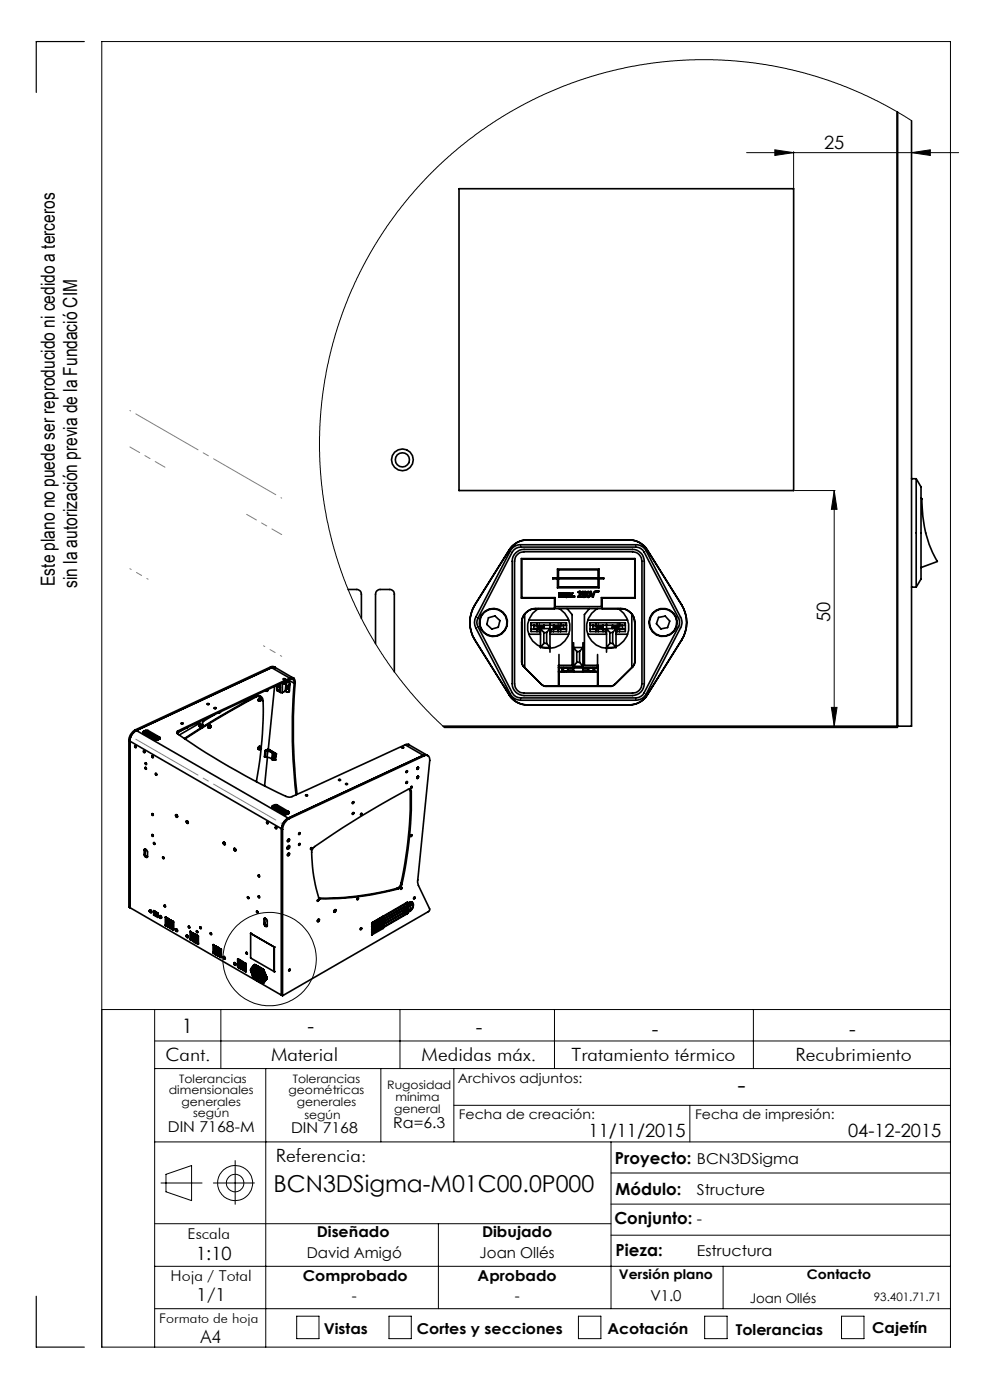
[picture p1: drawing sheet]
<svg xmlns="http://www.w3.org/2000/svg" width="210mm" height="297mm" viewBox="0 0 210 297" stroke-linecap="round" stroke-linejoin="round" font-family="sans-serif">
<g fill="none" stroke="#000" stroke-width=".21">
<path d="M158.4 32.4h44.9M164.4 31.8l3.9 .6-3.9 .6zM168.3 32.2v7.7M193.4 25.6l-3-1.9-4.3-2.3-6.4-2.9-6.8-2.4-6-1.5-7.3-1.3-4.7-.5-3.7-.1-8 .2-7.3 .9-7.3 1.5-7.2 2.3-7.2 3-6.8 3.6-6.2 4.1-6.3 5.1-5.6 5.6-4.8 5.7-4.4 6.4-3.2 5.6-3 6.4-1.5 3.9-1.3 4.1-2 8.1-.9 6.6-.4 6.9v4.3l.3 4.5 1.1 7.9 1.6 7 2.5 7.4 2.8 6.4 3.7 6.7 4.1 5.9 3.1 4 2.4 2.7 4.9 4.8M193.4 32.4l3.9-.6v1.2zM168.6 104.1h8.5M177 104.1v50M177 104.1l.6 4h-1.2zM176.4 150.1h1.2l-.6 4zM21.6 214.2h180M32.8 214.2v71.6M46.8 214.2v12.5"/>
<path d="M84.8 214.2v12.5M117.6 214.2v12.5M159.8 214.2v12.5M32.8 220.8h168.8M32.8 226.7h168.8M56.4 226.7v59.1M80.8 226.7v15.5M96.3 226.7v15.5M96.3 234.5h105.3M146.3 234.5v7.7M32.8 259.6h96.8M32.8 242.2h168.8"/>
<path d="M34.1 251h8.8M35.2 249.1l5.4-1.8v7.4l-5.4-1.9zM45.3 251h8.7M49.9 246.2v9.3M93 259.6v18M129.6 242.2v35.4M129.6 255.4h72M129.6 248.8h72M32.8 277.6h168.8M32.8 268.6h168.8M62.9 279.2h4.8v4.8h-4.8zM82.5 279.2h4.7v4.8h-4.7z"/>
<path d="M122.7 279.2h4.8v4.8h-4.8zM129.6 262h72M149.5 279.2h4.7v4.8h-4.7zM153.4 268.6v9M178.5 279.2h4.8v4.8h-4.8zM21.6 285.8h180v-277h-180v277"/>
<circle cx="57.2" cy="203.5" r="9.9"/>
<circle cx="49.9" cy="251" r="3.7"/>
<circle cx="49.9" cy="251" r="1.86"/>
</g>
<path d="M17.9 8.8h-10.2v10.8M7.7 275v10.8h10.2" fill="none" stroke="#000" stroke-width=".25"/>
<path d="M27.6 87.1l32.2 18.6M27.6 156.1l32.2 18.6" fill="none" stroke="#808080" stroke-width=".21" stroke-dasharray="15.2 1.3 1.3 1.3" stroke-dashoffset="-1.4"/>
<path d="M27.6 120.6l3.8 2.3M55.9 137l3.9 2.2" fill="none" stroke="#808080" stroke-width=".21" stroke-dasharray="15.2 1.3 1.3 1.3" stroke-dashoffset="14.9"/>
<path d="M27.6 94.8l7.4 4.3M52.3 109.1l7.5 4.3" fill="none" stroke="#808080" stroke-width=".21" stroke-dasharray="15.2 1.3 1.3 1.3" stroke-dashoffset="12.8"/>
<g fill="#000">
<path d="M164.4 31.8l3.9 .6-3.9 .6zM193.4 32.4l3.9-.6v1.2z"/>
<path d="M177 104.1l.6 4h-1.2zM176.4 150.1h1.2l-.6 4z"/>
</g>
<g fill="none" stroke="#000" stroke-width=".35">
<path d="M190.4 23.7v130.6h-96.1M193.4 25.6v128.5h-99.4M97.4 40h70.9v64.1h-70.9zM108.7 115.8l1.5-.9 1.6-.4h21.7a4.5 4.5 0 0 1 3.8 2.2l7.3 11.6a7 7 0 0 1 0 7.4l-7.3 11.7a4.5 4.5 0 0 1-3.8 2.1h-21.7a4.5 4.5 0 0 1-3.8-2.1l-7.3-11.7a7 7 0 0 1 0-7.4l7.3-11.6zM108.9 116.1l1.2-.5h24.8a2.45 2.45 0 0 1 2.2 1.3l7.3 14a2.23 2.23 0 0 1 0 2.3l-7.3 14a2.45 2.45 0 0 1-2.2 1.4h-24.4a2.45 2.45 0 0 1-2.3-1.4l-7.3-14a2.47 2.47 0 0 1 0-2.3l7.3-14zM109 116.7l.4-.4 1.1-.2h24.4a2 2 0 0 1 1.7 1l7.3 14a2.09 2.09 0 0 1 0 1.9l-7.3 14a1.95 1.95 0 0 1-1.7 1.1h-24.4a1.95 1.95 0 0 1-1.8-1.1l-7.3-14a1.83 1.83 0 0 1 0-1.9zM109.4 117.3a2.32 2.32 0 0 1 1.8-.7h23a2.53 2.53 0 0 1 2.5 2.5v26a2.53 2.53 0 0 1-2.5 2.5h-23a2.53 2.53 0 0 1-2.5-2.5v-26a2.32 2.32 0 0 1 .7-1.8zM109.7 117.6l.7-.4 .8-.2h23a2.05 2.05 0 0 1 2 2.1v26a1.99 1.99 0 0 1-2 1.9h-23a1.99 1.99 0 0 1-2.1-1.9v-26l.2-.8zM110.7 118.6h24v8.2h-7.1v1.9h-9.8v-1.9h-7.1zM193.4 101.6h.9M194.3 101.6v23M194.3 101.6a4.1 4.1 0 0 1 1.1 3.5v17.7l-1.1 1.8"/>
<path d="M195.4 105.7l.2 .1M195.5 105.9v-.1a26 26 0 0 0 3.3 13.3M198.8 119.1l-3.4 1.3M73.8 125.1h1.9a.96 .96 0 0 1 1 .9v5.2M79.7 136.6v-10.6a.96 .96 0 0 1 .9-.9h2.1a.96 .96 0 0 1 .9 .9v16.5M103.6 131.1l1.4-.4 1 1-.3 1.4-1.4 .4-1-1zM111.3 130.2v11.4M112.1 131.5h8.5M112.1 134.5h2.6M112.6 132.6v-.5h7.6v.5M112.6 133.5v.5h2.1M112.6 133.5h2.1"/>
<path d="M112.6 132.6h7.6M112.6 132.6v.9M113.9 132.1v.5M113.9 133.5v.5M114.3 129.1a4.5 4.5 0 0 0-2.4 4.2 4.5 4.5 0 0 0 2.8 3.9M114.3 133l-1.1-.4v.9l1.1-.4M114.3 133.1h1.1M114.3 133v.1M114.3 133h1.1M114.4 133.5v.5M114.7 133.3l.7 .9M114.7 133.3v4.1"/>
<path d="M114.7 133.3h2l-.7 .9M115.4 136.5h.6M115.4 136.5l-.7 .9M115.4 134.2h.6M115.4 134.2v2.3M115.4 132.6v.7M116 136.5l.7 .9h-2M116 134.2v2.3M116.7 132.4v6M116.7 133.5h3.5M116.7 134.5h3.9M116.9 133.5v.5"/>
<path d="M117.4 132.6v1.4M117.4 133.1h1.2M117.4 133h1.2M117.5 133.5h.1M117.5 132.6v.9M117.6 129.1v-2.2h-7v-8.4h24.1v8.4h-7v2.2M118.3 120.7h8.8v1.9h1v.2h-1v1.9h-8.8v-1.9h-1v-.2h1zM118.4 133.5v.5M118.5 120.9h8.4v1.7h-8.4zM118.5 122.8h8.4v1.7h-8.4zM118.6 129.1a4.5 4.5 0 0 1 2 5.7 4.5 4.5 0 0 1-5.5 2.6M118.6 133v.1"/>
<path d="M118.6 138.8v6.8M118.6 133l1-.4v.9l-1-.4M118.7 125.9l-.1-.1v.9h.1v-.7l.2-.1 .2 .1v.7h.1v-.7M118.9 132.1v.5M118.9 133.5v.5M119 125.8l.2 .1M119 125.8l-.3 .1M119.5 125.9l-.3 .1M119.5 125.9l.1 .1v.7h.1v-.6M119.5 125.8h.2M119.5 125.8l-.3 .1M119.7 125.8v.3"/>
<path d="M119.9 126.4l.3 .3M119.9 126h.1M119.9 125.8v.2M120.1 126.1l-.2 .3M120.1 126.3l.3-.1v.3h-.3zM120.2 133.5v.5h-3.5M120.2 132.6v.9M120.2 125.8h-.3M120.2 125.8h.3M120.3 129.1l1.1 1.3v10.7h-2.9v4.5M120.3 126.7h-.1M120.4 125.9v.2"/>
<path d="M120.4 125.9l-.4 .1M120.4 126.6l-.1 .1M120.4 126.1h-.3M120.4 126.1h.1M120.5 125.8l.1 .3M120.6 126.1v.6l-.2-.1M120.7 125.8h.2l.2 .3 .4-.3-.3 .4 .3 .5h-.2l-.2-.3-.2 .3h-.2l.3-.4zM121.7 126.5h.2v.2h-.2zM121.7 136.3v6.1M122.3 138.2l-.6-.8h1.9l-.7 .8M122.3 138.2v2.3M122.3 138.2h.6"/>
<path d="M122.7 125.7a.39 .39 0 0 1 .6-.1 .39 .39 0 0 1-.2 .7l-.3 .2h.6v.2h-.8l.3-.5M122.7 125.7h.1M122.7 125.7l.3-.1 .2 .2M122.9 138.2v2.3M123.2 125.8l-.3 .4M123.5 126.5h.1M123.5 126.5v.1l.4 .1M123.6 136.3v6.1M124 126.1h-.4v-.6h.6v.1h-.4v.3l.4 .1-.1 .6M124 126.1v.4h-.5M124 126.1h.1M124.1 126.6l-.2 .1"/>
<path d="M124.4 126.1a.41 .41 0 0 1 .1-.5 .41 .41 0 0 1 .6 0l.1 .5M124.4 126.1l.1 .4 .3 .2M124.6 125.7l.1-.1a.28 .28 0 0 1 .3 .1 .28 .28 0 0 1 0 .4v.4h-.3zM124.7 131.5h8.4M124.7 134.5h4M125 129.1l-1 1.3v10.7h2.9v4.5M125.2 126.1l-.1 .5-.3 .1M125.2 126.1l-.1 .4-.3 .2M125.2 132.6v-.5h7.4v.5M125.2 133.5v.5h3.5M125.2 133.5h3.5M125.2 132.6h7.4"/>
<path d="M125.2 132.6v.9M125.2 125.5h.2l.3 1 .4-1h.1l-.4 1.2h-.1zM126.4 132.1v.5M126.4 133.5v.5M126.7 125.6h.1M126.8 129.1a4.5 4.5 0 0 0-2 5.7 4.5 4.5 0 0 0 5.4 2.6M126.8 133v.1M126.8 138.8v6.8M126.8 133l-1-.4v.9l1-.4M126.8 133.1h1.1M126.8 133h1.1M126.9 133.5v.5"/>
<path d="M127 125.4h-.3a.2 .2 0 0 0-.2 0 .2 .2 0 0 0-.1 .2h.3M127 125.4l-.2 .2M127.8 133.5h.1M127.8 132.6v.9M127.9 132.6v1.4M128.4 133.5v.5M128.7 132.4v6M129.4 136.5l-.7 .9h2M129.4 136.5h.6M129.4 134.2h.6M129.4 134.2v2.3M129.9 132.6v.7"/>
<path d="M129.9 133.1h1.2M129.9 133h1.2M130 136.5l.7 .9M130 134.2v2.3M130.7 133.3h-2l.7 .9M130.7 133.5h1.9M130.7 134.5h2.4M130.7 133.3l-.7 .9M130.7 133.3v4.1M130.9 133.5v.5M131.1 129.1a4.5 4.5 0 0 1 2.3 4.2 4.5 4.5 0 0 1-2.7 3.9M131.1 133l.9-.4v.9l-.9-.4"/>
<path d="M131.1 133v.1M131.4 132.1v.5M131.4 133.5v.5M132.6 133.5v.5h-1.9M132.6 132.6v.9M134 130.2v11.4M139.7 131l1.4-.3 1 1.1-.5 1.3-1.4 .3-1-1.1zM193.4 124.6h.9M27.3 157.1l.3 .1M27.3 157.1v35.3l.3 .1M27.6 157.2v35.3M27.6 157.2l32.1 18.6"/>
<path d="M28.7 154.8a2.7 2.7 0 0 0-1.4 2.3M28.7 154.8l.2 .2M28.9 155a2.57 2.57 0 0 0-1.3 2.2M28.9 155l32.2 18.6M30.3 155.3l.1 .3M30.4 155.5l2.4 1.4M30.4 155.5v.1M30.4 155.6l2.4 1.3M30.5 159.3l.2 .3zM30.6 155.4v-.3l.7-.2 2.5 1.4-.1 .3M30.6 155.1l-.3 .2 .1 .2M30.6 155.4l2.3 1.3"/>
<path d="M30.6 155.4l-.2 .1M31 155.2v.1M31 155.3l1.6 .9 .1-.1M31 155.3h.1M31 155.1l.2 .1M31 155.1v.1M31 155.1l.1 .2M31.1 155.3h.1M31.2 155.3l1.5 .8M31.2 155.3h.1M31.2 155.2l1.5 .9M31.2 155.2v.1"/>
<path d="M32.7 156.1h.1M32.8 156.9h.7M32.8 156.3l.1-.1a.33 .33 0 0 1 .4 0 .33 .33 0 0 1 .2 .4h-.2a.31 .31 0 0 1-.4 0 .31 .31 0 0 1-.1-.3zM32.8 156.9h.1M32.8 156.5l.4-.2 .2 .3M32.9 156.7h.5M32.9 156.7l-.1 .2M33.4 156.7l.1 .2M33.5 156.9h.1M33.7 156.6l-.3 .1M33.7 156.6l.1 .1M33.8 156.3l.2 .2-.2 .2"/>
<path d="M33.8 156.7l-.3 .2M33.8 156.7v.1M33.8 156.8l-.3 .1M34 156.6l-.2 .2M37.7 155.3l-.2 .2M37.8 155a.35 .35 0 0 0-.3 .4 .35 .35 0 0 0 .2 .3 152.1 152.1 0 0 0 23.4 13.4l.7-.1 24.1-11M37.8 155l-.1 .3M38.4 153.4l.2-.1 .2 .2-.3 .1zM38.5 153.4l.3 .1-.2 .1zM39.1 154.6l-1.6 .9M39.7 154.4l-.3 .1M39.7 154.3v.1"/>
<path d="M39.8 154.3l-.1 .1M42.3 154l.4 .3M42.3 154l.3 .3M42.3 153.5v.5M42.3 153.5l.2 .1M42.3 153.5l-4.3 2.4M42.5 153.6v.7h.2M42.7 154.1v.2M42.8 154.4l-3.7 2.3M42.8 153.8h.1M42.8 153.8l-.3 .2 .2 .1M42.9 154.2h.1"/>
<path d="M42.9 153.8l-.2 .3M42.9 153.8l.2 .1M43 154.1l-.1 .1zM43 154h.1M43 154.1l-.1-.1v.2M43.1 153.9v.2M43.1 154.1l-.2 .3-.2-.1M43.9 149.3l.5 .1-.3 .1zM44 149.3l.3 .1h-.3zM44.2 154.1l.2 .1M44.2 154.1l.1 .3M44.4 154.2l-.1 .2"/>
<path d="M44.4 153.8l.2 .1M44.4 153.8l-.2 .3M44.4 153.8l.4 .2M44.5 153.8h-.2a.33 .33 0 0 0-.1 .6M44.5 153.8h.1M44.6 154.3h.1M44.6 154.1l-.1 .2zM44.6 153.9l-.2 .3M44.6 153.9l.2 .1M44.6 153.9v-.1a.33 .33 0 0 0-.4 .2 .33 .33 0 0 0 .1 .4M44.6 154.2h.1M44.8 154l-.1 .3-.4 .1"/>
<path d="M45.4 150.2h.4a.22 .22 0 0 1-.2 .2 .22 .22 0 0 1-.2-.2zM45.6 151.5l-2.4 1.5-.2 .3v.5M46.2 151.3h.2M46.2 151.3h.1M46.4 151.2v.1M46.7 151.1l-.3 .2M46.7 151v.1zM53.9 147.7h.1M53.9 147.6l.1 .1M53.9 147.6l.2 .2M54.1 147.6v.2M54.2 147.8l-11.1 6.3"/>
<path d="M54.2 147.7h.1M54.2 147.8h.1M54.3 147.5l-.1 .1h.2M54.3 147.8a191.8 191.8 0 0 0-15.1 9M54.3 147.8a.93 .93 0 0 1 1.1 0 .93 .93 0 0 1 .4 .9 84.7 84.7 0 0 1-1.4 17.1M54.4 147.4v.1M54.4 147.7l.6-.1 .4 .2M54.5 147.4l-.2 .4h-.2M54.8 159h.1M54.8 158.6l.2 .1M54.8 158.9l.2 .1M54.8 158.6v.3"/>
<path d="M54.8 148.7h.1M54.9 148.4v.3h.1M54.9 148.4l.1 .1M55 158.7v.3M55 158.4l.1 .1M55 158.4l-.2 .2M55 158.4l.4 .1M55 148.5v.2M55 148.1l.2 .1M55 148.1l-.1 .3M55 148.1l.4 .2M55.1 158.4l-.3 .2v.4"/>
<path d="M55.1 158.9h.1M55.1 158.5l-.1 .2M55.1 158.5h.3M55.2 148.6h.1M55.2 148.4l-.1 .2zM55.2 158.5v-.1a.33 .33 0 0 0-.4 .2 .33 .33 0 0 0 .1 .4M55.2 148.1a.44 .44 0 0 0-.4 .6M55.2 148.2l-.2 .3M55.2 148.2l.2 .1M55.2 158.7h.1M55.3 148.4h.1M55.3 148.2l-.1-.1a.36 .36 0 0 0-.3 .2 .36 .36 0 0 0 .1 .4"/>
<path d="M55.4 158.5v.3l-.3 .2h-.1M55.4 148.3v.2l-.2 .3-.2-.1M56.2 159.2l-.1 1.3 .2 .1M56.3 146.5l.3 .1M56.4 159.3l-.2-.1 .7-.2 1.6 .9M56.4 159.3h.4M56.4 159.3l-.1 1.3M56.4 159.2h.1M56.4 159.2v.1M56.8 159.1h.1M56.8 159.3l.8 .2 .3 .2M56.8 159.3l1 .4"/>
<path d="M56.8 146.3l-.2 .4v-.3M56.8 159.1l-.4 .1M56.8 159.3l-.1 1.4M56.8 159.1v.2M56.9 159.1l.5 .2M56.9 159.1v.2M56.9 159l1.6 .8M57.4 141.5l.5-.1 .5 .2M57.4 159.3v.1M57.4 141.5l.2 .1M57.4 141.5l-28.7 13.3M57.4 159.4h.1"/>
<path d="M57.5 159.4v.1M57.5 159.5h.1M57.6 159.5h.1M57.6 141.6l-28.7 13.4M57.6 141.6l3.9 2.3M57.7 159.5v.1M57.7 159.6h.1M57.8 159.7l.1 .2M57.8 159.7l-.2 1.3M57.8 159.6l.1 .1M57.8 159.6v.1M57.9 159.7l.1 .2"/>
<path d="M57.9 159.9h.1M57.9 159.7l.5 .2M57.9 159.9l-.1 1.3M57.9 159.7h.1M58 159.9h.1M58 159.9l-.1 1.3M58.2 145.6l-1.3 13.4M58.4 141.6h-.8M58.4 141.6l3.8 2.3M58.4 159.9h.1M58.4 159.9l-.1 1.4M58.5 159.8v.1"/>
<path d="M58.5 159.9h.1M58.5 159.9l-.2 1.4M58.5 159.9l-.1 1.3M58.7 146.4l.1 .1M58.7 145.4v1M58.8 146.5l.7 .4M58.8 145.4v1.1M59 145.7l.3 .2M59.1 145.6h.1M59.1 145.6l-.1 .1M59.2 145.6v.1M59.2 145.7h.1"/>
<path d="M59.2 145.6l.1 .3M59.2 145.6l-.2 .1M59.2 145.6h.1M59.3 145.9h.1M59.5 146.9h.4M59.5 145v1.9M59.9 144.8l-.1 .1M59.9 144.8l.2 .2M59.9 144.8v2.1M59.9 144.8l.1 .2M60 144.9v.1M60 145h.4"/>
<path d="M60.1 144h.3l.1 .1-.3 .1zM60.1 145h.2M60.1 144.7v.3M60.2 144l.2 .1h-.2zM60.3 144.7v.3M60.4 144.9v.1M60.5 146.6l.1 .1M60.5 146.6l-.6 .3M60.5 144.8l-.1 .2M60.7 144.8l-.2 1.8M60.7 145.6l-.1 .2 .4 .3M60.7 145.6h.2"/>
<path d="M60.7 145.9l-.1 .8M60.7 145.8l.2-.1 .1 .2h-.2M60.8 145.7h.1M60.8 144.7l-.5 .3M60.9 144.4l-.1 .3M60.9 144.4l.1 .1M60.9 144.5h.1M60.9 144.5l.2 .2M60.9 144.5l-.2 1.1M60.9 146h.1M60.9 145.6l.2 .2M61 144.5h-.1"/>
<path d="M61 144.5l.3 .1M61.1 145.8l-.1 .3M61.1 145.5l-.2 .1M61.1 145.5l.1 .3M61.1 145.5l-.4 .1M61.1 144.7l.3 .5M61.2 144.2l1.2 .8M61.2 146.6l-.1 .3-.5-.2M61.2 145.8h-.1M61.2 145.8l-.2 .3M61.3 144.6l.2 .5M61.3 144.6l-.2 .1"/>
<path d="M61.4 146.6l-.3 .3M61.4 145.2l-.2 1.4M61.4 146.6h-.2M61.5 143.9l-23.7 11.1M61.5 144.1l-23.8 11.2M61.5 143.9v.2M61.5 145.1l-.1 .1M61.5 145.1l-.1 1.5M62 144.1h-.5M62 144.1h.1M62 144.1l.3 .3 .1 .6M62.1 143.8l-.6 .1"/>
<path d="M62.1 143.8l.4 .4 .1 .6M62.1 143.8h.1M62.1 143.8l-.1 .3M62.4 145a118.3 118.3 0 0 0 .4 23.6M62.6 144.8a118.3 118.3 0 0 0 .4 23.7M62.6 144.8l-.2 .2M85.2 158.5l.5 .1-.3 .1zM85.3 158.5l.2 .1zM85.9 158l3.9 2.2M86.6 157.9l-.7 .1M86.6 157.9h.1M86.6 157.9l4 2.3"/>
<path d="M115.5 145.6h14.3M115.9 145.6h-.4l-.7-.4-3.8-3.9-.2-.4-.1-8.8a3 3 0 0 1 3-3h18a3 3 0 0 1 3 3l-.2 8.8-.3 .5-3.8 3.9-.5 .3h-.5M118.5 141.6h8.4M118.5 142.5h8.4M118.6 142.4h8.2M118.6 141.6h8.2M119.2 141.6v.8M120.5 141.8l-1-.2v.8l1-.2M120.5 141.8v.4M120.5 142.2h1.2M120.5 141.8h1.2M122.3 140.5l-.6 .9h1.9l-.7-.9"/>
<path d="M122.3 140.5h.6M123.6 142.2h1.2M123.6 141.8h1.2M124.8 141.8l1-.2v.8l-1-.2M124.8 141.8v.4M126.2 141.6v.8M30.8 162.8h.2v.4zM30.8 161.8h.1a.2 .2 0 0 1 .2 .2 .2 .2 0 0 1-.2 .2zM32.2 177l.3 .3a.19 .19 0 0 1-.2 .1 .19 .19 0 0 1-.1-.3zM32.2 160.3l.3 .4a.19 .19 0 0 1-.2 0 .19 .19 0 0 1-.1-.3zM32.3 172.6l.2 .4-.3-.2zM32.6 178.8l.2 .3z"/>
<path d="M32.6 178.7l.2 .1v.3h-.2zM37.2 172.9a.29 .29 0 0 1 .4 .1 .29 .29 0 0 1-.1 .4zM37.3 172.9l.3 .1v.3l-.3-.1zM39.5 174.2a.29 .29 0 0 1 .4 .1 .29 .29 0 0 1-.1 .4zM39.6 174.2h.1a.21 .21 0 0 1 .2 .2 .21 .21 0 0 1-.2 .2zM47.4 178.7a.28 .28 0 0 1 .4 .1 .28 .28 0 0 1-.2 .4l-.2-.2zM47.4 178.7h.1a.21 .21 0 0 1 .2 .2 .21 .21 0 0 1-.1 .2zM49.6 180a.28 .28 0 0 1 .4 .1 .28 .28 0 0 1-.2 .4l-.2-.3zM56.3 160.6l.4 .1M56.6 174.3l.2 .2v.3l-.2-.2zM56.7 160.7l.9 .3M56.7 160.7l-.6 6"/>
<path d="M57.6 161l.2 .2M57.7 171.1l.1 .2M57.8 161.2h.1M57.8 171.3l2.3 1.4M57.9 170.9l-.2 .2 .1 .2M57.9 171.2v-.3l.9-.2 2.4 1.5-.1 .2M57.9 161l.4 .3M57.9 171.2l2.4 1.3M57.9 171.2l-.1 .1M58.1 171l.2-.1a.37 .37 0 0 1 .4-.1 .37 .37 0 0 1 .2 .4l-.2 .1a.4 .4 0 0 1-.6-.3zM58.2 171.2l.3-.2 .3 .2M58.3 161.3h.1"/>
<path d="M58.4 161.2h.1M58.4 161.2l-.1 .1M58.9 171.3v.1M58.9 171.4l1.6 .9h.2M58.9 171.4h.1M58.9 171.3h.1M59 171.3h.1M59 171.3v.1M59 171.4h.1M59 171.4h-.1M59.1 171.4l1.5 .9M59.1 171.4v.1"/>
<path d="M59.1 171.3l1.6 .9M59.1 171.3v.1M59.7 175.8l.2 .2M59.7 175.8v35.3M59.9 176v35.2M60.1 172.7h.8M60.1 172.7l.8 .1M60.1 172.7h.1M60.3 172.5h.4M60.3 172.5l-.2 .2M60.6 172.3h.1M60.7 172.2v.1"/>
<path d="M60.7 172.2l-.1 .1M60.7 172.5l.2 .2M60.9 172.7v.1M61 179.6l.2-.2a.37 .37 0 0 1 .3 .4 .37 .37 0 0 1-.4 .4l-.2-.1zM61.1 178.1l.1-.1a.22 .22 0 0 1 .1 .4 .22 .22 0 0 1-.3 0zM61.1 178.1l.1-.1a.28 .28 0 0 1 .2 .4 .28 .28 0 0 1-.4 .1zM61.1 172.4l-.4 .1M61.1 172.4l.1 .1M61.1 172.1l.2 .2-.1 .2M61.1 173.6a2.69 2.69 0 0 0-1.4 2.2M61.1 173.6l.2 .1M61.2 172.5l-.3 .2"/>
<path d="M61.2 172.5v.1M61.2 172.6l-.3 .2M61.3 179.4l-.1 .4-.3 .2M61.3 172.4l-.1 .2M61.3 173.7a2.83 2.83 0 0 0-1.4 2.3M63.4 176.8l.2-.1-.1 .3zM63.4 176.7h.3a.21 .21 0 0 1-.1 .3 .21 .21 0 0 1-.3-.1zM63.4 179h.2a.21 .21 0 0 1 0 .2 .21 .21 0 0 1-.3 0zM63.5 179l.1 .1-.2 .2zM64.8 168.7h.5l-.4 .1zM71.8 165.4l.2-.1 .2 .2zM73.3 166.2l.4 .2h-.3z"/>
<path d="M73.4 166.3l.3 .1zM74.8 172.5h.2l-.1 .2zM74.9 170.2l.1 .1-.2 .1zM86.3 163.5l.1 .2-.3 .2zM86.9 167.4l.1 .3M87 167.7a85.7 85.7 0 0 1-1.9 19.7M87 167.7l.2 .2M87.2 167.9a85.7 85.7 0 0 1-1.9 19.6M87.2 167.9a.42 .42 0 0 0-.1-.5 .42 .42 0 0 0-.5 .1 180.2 180.2 0 0 0-20.1 12.3l-.3 .5a27.3 27.3 0 0 0 1.6 10.3l.1 .1M87.2 166.9h.2l-.1 .2zM88.5 162.8l.2-.1 .1 .2-.3 .3zM88.5 164.8l.2-.2 .1 .2-.3 .4z"/>
<path d="M88.5 164.8h.3l-.3 .3zM89.8 160.2l.2 .1M89.8 160.2l-28.7 13.4M90 160.3a.81 .81 0 0 1 .9 .1 .81 .81 0 0 1 .3 .9l-2.6 25.6 .2 1 2.4 5-.2 .4-31.1 17.9M90 160.3l-28.7 13.4M90.6 160.2h-.8M90.6 160.2l.2 .1M27.6 192.5l32.1 18.6M30.6 181.3l.3 .5M30.6 180.3a.39 .39 0 0 1 .5-.1 .39 .39 0 0 1 .2 .5v1.1l-.3 .1M30.6 180.3v1M30.8 180.4h.1"/>
<path d="M30.8 181.2l.3 .5M30.8 180.1v1.1M30.8 180.2l-.2 .1M30.8 181.2l-.2 .1M30.9 181.8l.1 .1M31.1 181.7l-.2 .1M31.1 181.7h.1M31.2 181.7l.1 .1M31.2 181.7l-.2 .2M31.7 193.5h.1M31.7 193.5v-.2a.23 .23 0 0 1 .3-.2 .23 .23 0 0 1 .1 .3 .23 .23 0 0 1-.2 .2l-.1-.1M31.7 193.1a.32 .32 0 0 1 .4 .1 .32 .32 0 0 1 0 .4"/>
<path d="M31.8 193.4l-.1 .1M31.8 193.4l-.1-.2 .1 .2M31.8 193.4v.1M31.8 193.4l.1 .1zM31.8 193.3l.1 .1M31.8 193.4h.1M31.9 193.3h.1M31.9 193.4l-.2 .1M31.9 193.3l-.1 .1M31.9 193.4h-.1M32.6 193.2l.9 .5v.9l-.9-.5zM32.8 194l.7 .4"/>
<path d="M32.8 193.3v.7M32.8 194l-.2 .1M32.8 194l.7 .3M32.9 193.4l-.1 .6M32.9 193.5v.3l.5 .3M32.9 193.5l.5 .3M33 193.8l-.2 .2M33.1 193.5h-.2M33.4 193.8h.1M33.4 194.1h.1M33.8 194.4l.1 .2M33.8 194.4v.1"/>
<path d="M33.8 194.5l.1 .1M33.8 194.5h.1M33.9 194.7h.1M33.9 194.7a.22 .22 0 0 1 0-.4 .22 .22 0 0 1 .3 .3l-.1 .2M33.9 194.6v.1M33.9 194.3l.1-.1a.33 .33 0 0 1 .2 .6M33.9 194.7l.2 .1M33.9 194.6h.1M34 194.5h.1M34 194.5l-.1 .1M34 194.6l-.1 .1M34 194.5l.1 .2h-.2"/>
<path d="M34.2 194.8h.1M34.6 181.7l.2 .4a.2 .2 0 0 1-.3-.1 .2 .2 0 0 1 .1-.3zM34.9 192l.2 .3a.2 .2 0 0 1-.3 0 .2 .2 0 0 1 .1-.3zM35.1 196.2v.2M35.1 194.6v1.6M35.1 194.6h.1M35.1 194.6h.2M35.1 196.4h.2M35.3 194.6v1.8M35.3 196.1v.1l-.2 .2M35.3 196.1l-.2 .1M35.3 194.6v1.5"/>
<path d="M35.3 196.4h.1M35.6 196.5v.1M35.6 194.9v1.6M35.6 194.8v.1M35.6 196.6l.2 .1M35.6 194.8l.2 .1M35.8 194.9v1.8M35.8 196.4v.1l-.2 .1M35.8 196.4l-.2 .1M35.8 194.9v1.5M35.8 196.7h.1M36.1 196.8v.1"/>
<path d="M36.1 195.2v1.6M36.1 195.1v.1M36.1 196.9l.2 .1M36.1 195.1l.2 .1M36.3 195.2v1.8M36.3 196.7v.1l-.2 .1M36.3 196.7l-.2 .1M36.3 195.2v1.5M36.3 197h.1M36.5 197.1l.1 .1M36.5 195.5v1.6M36.6 195.4l-.1 .1"/>
<path d="M36.6 197.2l.2 .1M36.6 195.4l.2 .1M36.8 195.5v1.7M36.8 197v.1l-.2 .1M36.8 197l-.3 .1M36.8 195.5v1.5M36.8 197.2v.1M37.3 197.1a.29 .29 0 0 1 .3 .1 .29 .29 0 0 1-.1 .4l-.2-.2zM37.3 197.2l.3 .1v.2a.25 .25 0 0 1-.3 0 .25 .25 0 0 1 0-.3zM39.5 198.4a.29 .29 0 0 1 .4 .1 .29 .29 0 0 1-.1 .4l-.3-.1zM40 196.6l.2 .2zM40.3 199.2l.1 .2"/>
<path d="M40.3 197.6v1.6M40.4 197.6h-.1M40.4 199.4l.1 .1M40.4 197.6l.1 .1M40.5 197.7l.1 1.7M40.5 199.1l.1 .1-.2 .2M40.6 198h.1M40.5 199.1l-.2 .1M40.5 197.7v1.4M40.6 199.4l-.1 .1M40.6 198.4l-.1 .1M40.8 199.5l.1 .2"/>
<path d="M40.8 197.9v1.6M40.9 197.9h-.1M40.9 197.9h.1M40.9 199.7h.1M41 197.9l.1 1.8M41 199.4l.1 .1-.2 .2M41 199.4l-.2 .1M41 197.9v1.5M41.1 199.7h-.1M41.3 199.8l.1 .2M41.3 198.2v1.6M41.4 198.2h-.1"/>
<path d="M41.4 200h.1M41.4 198.2h.1M41.5 198.2l.1 1.8M41.5 199.7l.1 .1-.2 .2M41.5 199.7l-.2 .1M41.5 198.2v1.5M41.6 200h-.1M41.7 197.5h.2v.3a.22 .22 0 0 1-.2 0 .22 .22 0 0 1 0-.3zM41.7 197.6h.1l.1 .2zM41.8 198.5v1.6M41.9 198.4l-.1 .1M41.9 198.4l.1 .1"/>
<path d="M42 198.5l.1 1.8M42 200l.1 .1-.2 .1M42 200l-.2 .1M42 198.5v1.5M42.4 196.7h.2l.1 .3zM44.6 198l.2 .1v.1zM44.6 197.9l.3 .3a.21 .21 0 0 1-.3 0 .21 .21 0 0 1 0-.3zM49.7 180.1v-.1a.21 .21 0 0 1 .3 .2 .21 .21 0 0 1-.2 .2zM52.5 190.3l.2 .3zM52.5 190.2l.2 .1v.3h-.1zM53.2 198h.1M53.2 198l5 2.9"/>
<path d="M53.2 198v5.2l5 2.9M54.8 190.1l.2 .3zM56 195a.42 .42 0 0 1 .5-.1 .42 .42 0 0 1 .2 .5v1.1h-.3M56 196l.3 .5M56 195v1M56.2 194.8v.1M56.2 195.9l.3 .5M56.2 194.9l-.2 .1M56.2 195.9l-.2 .1M56.2 194.9v1M56.3 196.5h.1M56.5 196.4l.2 .1"/>
<path d="M56.5 196.4l-.2 .1M56.6 196.4l-.2 .1M61.2 181a.2 .2 0 0 1 .1 .3 .2 .2 0 0 1-.3 .1zM61.2 181a.27 .27 0 0 1 .2 .4 .27 .27 0 0 1-.4 0zM67.4 190.9h.2a.2 .2 0 0 1-.1 .3 .2 .2 0 0 1-.2-.1zM67.5 195.1l.1-.1a.2 .2 0 0 1 .1 .3 .21 .21 0 0 1-.4 .1zM67.5 195h.1a.27 .27 0 0 1 .1 .4 .27 .27 0 0 1-.4 0zM67.7 190.5h.1M67.7 190.5l.2 .2M70.9 193.1l.2-.1a.27 .27 0 0 1 .1 .4 .27 .27 0 0 1-.4 0zM70.9 193.2l.2-.2 .1 .1-.2 .4-.1-.1zM75.9 190.5l.1 .2-.2 .1z"/>
<path d="M78.8 197.7l.1 .1M78.8 196l.1 .1M78.8 196.6h.1M78.8 198.3h.1M78.8 197.2h.1M78.8 197.8h.1M78.9 198.1l-.1 .2M78.9 195.8l-.1 .2M78.9 196.4l-.1 .2M81.1 195.1h.1M81.1 196.8h.1M81.1 194.5l.2 .2"/>
<path d="M81.1 194.5l-2.2 1.3M81.1 195.1l.2 .1M81.1 195.1l-2.2 1.3M81.1 195.7l.2 .1M81.1 195.7l-2.2 1.2M81.1 196.2l.2 .2M81.1 196.2l-2.2 1.3M81.1 196.8l.2 .2M81.1 196.8l-2.2 1.3M81.1 194.5h.1M81.1 195.6v.1M81.1 196.2h.1"/>
<path d="M81.1 194.5l.2 .1M81.1 195v.1M81.1 195.6h.1M81.1 195.6l.2 .2M81.1 196.8l.2 .1M81.2 194.4l.2 .1M81.2 195h.2M81.2 195.5l.2 .1M81.2 196.1l.2 .1M81.2 196.7l.2 .1M81.3 196.4h.1M81.3 196.4l-2.4 1.4"/>
<path d="M81.3 197l-2.4 1.3M81.3 194.7l-2.4 1.4M81.3 195.2l-2.4 1.4M81.3 195.8l-2.4 1.4M81.3 194.4h.1M81.3 194.9l.1 .1M81.3 195.5l.1 .1M81.3 196.1h.1M81.3 196.7h.1M81.3 196.9v.1M81.3 194.6v.1M81.3 195.2h.1"/>
<path d="M81.3 195.8h.1M81.4 196.2l-.1 .2M81.4 196.8l-.1 .1M81.4 194.5l-.1 .1M81.4 195l-.1 .2M81.4 195.6l-.1 .2M81.4 196.1v.1M81.4 196.7v.1M81.4 194.4v.1M81.4 195h.1M81.4 195.6h.1M84.2 188.5a58.8 58.8 0 0 1-16.5 2"/>
<path d="M84.2 188.5l.2 .1M84.4 188.6a62.5 62.5 0 0 1-16.5 2.1M85.1 187.4a1.28 1.28 0 0 1-.9 1.1M85.1 187.4l.2 .1M85.3 187.5a1.42 1.42 0 0 1-.9 1.1M85.6 193l.1 .1M85.7 193h.1M85.7 192.9l.1 .1M85.7 192.9l-6.7 3.9-.1 .4M85.7 193.1l-4.3 2.5M85.8 193l-.1 .1M85.8 193h.1"/>
<path d="M85.8 193.5l.1 .1M85.8 193.5h.1M85.8 193.5l-6.8 3.9-.2 .3M85.8 192.4l-4.4 2.6M85.9 193.5h.1M85.9 192.4h-.1M85.9 192.3h.1M85.9 192.3l-7 4.1M85.9 193.6l-4.5 2.5M85.9 192.4h-.2h.1M85.9 193.5v.1M85.9 192.3v.1"/>
<path d="M86.2 191.5l.1 .1M86.3 193.7l.1 .1M86.3 193.7h.1M86.3 193.7l-7.4 4.4M86.3 191.6h.1M86.3 191.6l-4.9 2.8M86.4 193.7v.1M86.4 191.4h.1M86.4 193.8l-5 2.9M86.5 191.4l-.2 .2M86.5 191.4l-7.6 4.4M86.5 193.1h.5"/>
<path d="M86.8 192l.3-.2a.68 .68 0 0 1 .4 .8 .68 .68 0 0 1-.7 .5l-.3-.5zM87 191.9l.1 .1-.1 .3-.1-.1zM87 192v.3zM87.1 192.6v.4M87.3 191.8l.1 .1M87.5 192.8a.8 .8 0 0 0-.3-1.4 1.45 1.45 0 0 0-.9 2h.5l.4-.3M87.5 191.4a1.32 1.32 0 0 0-1.5 1.6l.3 .4M87.5 192.6a.58 .58 0 0 0 .2-.6 .58 .58 0 0 0-.5-.4 1.21 1.21 0 0 0-.7 1.7l.2 .1 .4-.3M87.5 192.1a.45 .45 0 0 0-.5-.3 .45 .45 0 0 0-.4 .4 .51 .51 0 0 0-.2 .6 .51 .51 0 0 0 .5 .3M87.8 190.4h.3a.21 .21 0 0 1-.1 .2 .21 .21 0 0 1-.3 0zM87.8 190.4h.2l-.1 .2zM41.8 200.1l.1 .1"/>
<path d="M41.9 200.2l.1 .1M42.1 200.3h-.1M45.2 202.1l.1 .1M45.2 200.4v1.7M45.3 200.4h-.1M45.3 200.4l.1 .1M45.3 202.2l.1 .1M45.4 200.5l.1 1.7M45.4 201.9l.1 .2-.2 .1M45.4 201.9l-.2 .2M45.4 200.5v1.4M45.5 202.2l-.1 .1"/>
<path d="M45.7 202.3l.1 .2M45.7 200.7v1.6M45.8 200.7h-.1M45.8 200.7l.1 .1M45.8 202.5l.1 .1M45.9 200.8l.1 1.7M45.9 202.2l.1 .1-.2 .2M45.9 202.2l-.2 .1M45.9 200.8v1.4M46 202.5l-.1 .1M46.2 202.6v.2M46.2 201v1.6"/>
<path d="M46.2 201h.1M46.2 201h.2M46.2 202.8h.2M46.4 201l.1 1.8M46.4 202.5l.1 .1-.3 .2M46.4 202.5l-.2 .1M46.4 201v1.5M46.5 202.8h-.1M46.7 202.9v.2M46.7 201.3v1.6M46.7 201.3h.1M46.7 201.3h.2"/>
<path d="M46.7 203.1h.2M46.9 201.3l.1 1.8M46.9 202.8l.1 .1-.3 .2M46.9 202.8l-.2 .1M46.9 201.3v1.5M47 203.1h-.1M47.3 203a.28 .28 0 0 1 .4 .1 .28 .28 0 0 1-.1 .4zM47.4 203l.1-.1a.23 .23 0 0 1 .2 .2 .23 .23 0 0 1-.1 .3zM49.7 204.3a.23 .23 0 0 1 .3 .2 .23 .23 0 0 1-.2 .2zM49.7 204.2h.1a.29 .29 0 0 1 .3 .3 .29 .29 0 0 1-.3 .3l-.2-.3zM50.4 205.1l.1 .1M50.4 203.4v1.7"/>
<path d="M50.5 203.4h-.1M50.5 205.2l.1 .1M50.5 203.4l.1 .1M50.6 203.5l.1 1.7M50.6 205l.1 .1-.2 .1M50.6 203.8h.1M50.6 205l-.2 .1M50.6 203.5v1.5M50.7 203.8h.1M50.7 205.2l-.1 .1M50.7 204.3h-.1M50.9 205.4l.1 .1"/>
<path d="M50.9 203.7v1.7M51 203.7h-.1M51 205.5l.1 .1M51 203.7l.1 .1M51.1 203.8l.1 1.7M51.1 205.2l.1 .2-.2 .1M51.1 205.2l-.2 .2M51.1 203.8v1.4M51.2 205.5l-.1 .1M51.4 205.7l.1 .1M51.4 204v1.7M51.5 204h-.1"/>
<path d="M51.5 205.8l.1 .1M51.5 204l.1 .1M51.6 204.1l.1 1.7M51.6 205.5l.1 .2-.2 .1M51.6 205.5l-.2 .2M51.6 204.1v1.4M51.7 205.8l-.1 .1M51.9 205.9l.1 .2M51.9 204.3v1.6M52 204.3h-.1M52 206.1l.1 .1M52 204.3l.1 .1"/>
<path d="M52.1 204.4l.1 1.7M52.1 205.8l.1 .1-.2 .2M52.1 205.8l-.2 .1M52.1 204.4v1.4M52.2 206.1l-.1 .1M52.2 202.1l.2 .2zM52.2 202l.2 .1v.3l-.2-.1zM53.2 205.9l.4 1.1M53.2 205.7v.2M53.2 205.9l.4 1M53.3 205.7a.34 .34 0 0 0 .3 .5h-.2a.27 .27 0 0 1-.2-.2 .27 .27 0 0 1 .2-.3l.2 .2zM53.4 205.8l.1 .3z"/>
<path d="M53.4 205.3l-.1 .2M53.6 207.3l.2 .3M53.6 205.1v2.2M53.6 205.1l-.4 .6M53.7 205l.1-.1 1.8 1M53.7 205h.1M53.7 205h-.1M53.7 207l.1 .1M53.7 206.3v.7M53.8 205l1.7 1.1v2.4l-1.7-1M53.8 205.1h-.2v2.3l.2 .1M53.8 204.8h.1"/>
<path d="M53.8 207.6l1.6 .9 .2-.1M53.8 205l-.2 .1M53.8 204.8l-.1 .1M53.8 207.1l.2 .4M53.8 205l1.6 .9M53.8 204.9h-.1l-.5 1M53.8 204.9l1.8 .9M53.9 204.8l1.7 1M53.9 205h-.2M53.9 205l1.6 .9M53.9 205h-.1M53.9 204.7h.1"/>
<path d="M53.9 204.7h.3M53.9 206.2l-.1-.1-.1 .2M53.9 204.7l-.1 .1M53.9 206.2l.3 .1v-.1l-.5-.3v-.7l1.7 1v.7l-.5-.4M53.9 206.2l1.3 .7M53.9 206.2l-.2 .1M54 207.5l.1 .1M54 204.7l1.8 1M54 204.7l-.1 .1M54 204.7l-.2 .2M54.1 207.6l.9 .6M54.1 206.8l.3 .5"/>
<path d="M54.1 206.8l-.4 .2M54.1 206.3v.5M54.2 204.7h-.3M54.2 204.7l1.5 .9M54.2 205.8h.1M54.2 204.7h.1M54.2 206.5l.1 .3M54.2 206.5l.1 .1M54.2 206.3l.7 .4M54.2 206.7l-.5 .3M54.3 205.7h.1M54.3 206h.1"/>
<path d="M54.3 205.8h.1M54.3 205.7v.3M54.3 206.6v.2M54.3 206.8h.1M54.3 205.7l.6 .3M54.3 205.7l.6 .4v.2l-.6-.3M54.3 205.8l.6 .4M54.3 206l.6 .4M54.3 206.1h.1M54.3 206.4l.1 .1M54.3 206.4l-.1 .1M54.3 206.1v.1"/>
<path d="M54.3 206.4h.1M54.3 206.8l-.5 .3M54.3 206.1l.1 .1M54.3 206.2h.1M54.4 206.2h.1M54.4 207.3l.1 .1M54.4 206.2v.1M54.4 206.3h.1M54.4 207.3l-.4 .2M54.4 206.5h.1M54.4 206.5v.3M54.4 206.5l-.1 .1"/>
<path d="M54.5 206.2h.1M54.5 206.3h.1M54.5 206.2v.1M54.5 207.4l-.4 .2M54.5 207.4h.1M54.5 207.3v.2M54.5 207.3h.1M54.5 207.5h.1M54.5 207.5h.2M54.5 207.2l-.5 .3M54.6 206.3h.1M54.6 206.2h.1"/>
<path d="M54.6 206.2v.1M54.6 206.3v.1M54.6 207.1l.1 .1M54.6 207.1l-.1 .2M54.6 206.4h.1M54.6 206.3l.1 .1M54.7 206.4h.1M54.7 206.3v.1M54.7 206.3h.1M54.7 206.3l.1 .1M54.7 206.6l-.3 .2M54.7 207.2v.3"/>
<path d="M54.7 207.2l-.2 .1M54.7 207.5l.7 .4M54.8 206.4h-.1M54.8 206.3h.1M54.8 206.3v.1M54.8 206.4h.1M54.8 206.3v.2M54.8 206.5h.1M54.8 206.4v.1M54.9 206.4h.1M54.9 206h.1M54.9 206.2h.1"/>
<path d="M54.9 206v.4M54.9 206.5v.3l.3 .1M54.9 206.5l.5 .3M55 206.2h.1M55 208.2h.1M55.1 206.8l-.5 .3M55.2 206.9l.2 .3v.8M55.2 206.9l-.5 .3M55.2 207.3l-.5 .2M55.2 207.1h.1M55.2 207.1v.2M55.2 207.3l.2 .1"/>
<path d="M55.3 207h.1M55.3 207l-.1 .1M55.4 207.1h-.2M55.4 208l-.3 .2M55.4 205.9l.2 .4M55.4 208h.1M55.4 208l-.4 .2M55.5 205.9l.2 .3M55.5 208.5h.1M55.5 208.5h.2M55.5 205.9l-.1 .1 .2 .3M55.5 205.9h-.1"/>
<path d="M55.6 208.5h.1M55.6 205.9l.6 1.6M55.6 205.8l.1 .3M55.6 205.8l.2 .2M55.6 206.3v2.1M55.6 206.3h.1M55.7 208.3l-.2 .2M55.7 205.6l.3 .3M55.7 205.6h.1M55.7 206.2v2.1M55.7 206.2l-.1 .1M55.7 208.3l-.1 .1"/>
<path d="M55.7 206.1l.5 1.4M55.8 205.7l.2 .2M55.8 208.5l-.1 .1M55.8 206l.5 1.5M55.8 205.7l-.2 .1M55.8 206l-.1 .1M55.8 207.2a.25 .25 0 0 1 .3 .1 .25 .25 0 0 1-.1 .4zM55.8 207.2h.2l.2 .3a.26 .26 0 0 1-.4 .1 .26 .26 0 0 1 0-.4zM55.9 207.3l.2 .3zM56 208.4l-.2 .1M56 208.4h-.1M56 208.4l-.3 .1"/>
<path d="M56 205.9l.5 1.3M56 205.9l.4 1.5M56 205.9l-.2 .1M56 205.9h.1M56 208.4h.1M56 208.4l-.1 .1M56 205.9l.5 1.2M56.2 207.5v.1M56.2 207.6l-.5 .9M56.2 207.5v.2M56.3 207.5v.1M56.3 207.6l-.5 .9"/>
<path d="M56.3 207.6l-.1 .1M56.4 207.4v.2M56.4 207.6l-.4 .8M56.4 207.4l-.1 .1M56.4 207.6h-.1M56.4 207.4l-.2 .1M56.5 207.2v.6M56.5 207.8l-.5 .6M56.5 207.1v.6M56.5 207.7v.1M56.5 207.7l-.5 .7M56.5 207.1v.1"/>
<path d="M58.2 200.9h.1M58.2 206.1h.1M58.2 200.9v5.2M59.7 211.1l.2 .1M61.4 205.6l.2 .2-.3 .2z"/>
<circle cx="85.4" cy="97.6" r="1.51"/>
<circle cx="85.4" cy="97.6" r="2.31"/>
<circle cx="104.6" cy="132.1" r="2.89"/>
<circle cx="104.7" cy="132.1" r="2.98"/>
<circle cx="140.6" cy="132.1" r="2.98"/>
<circle cx="140.7" cy="132.1" r="2.89"/>
<circle cx="28.8" cy="158.4" r=".13"/>
<circle cx="28.8" cy="158.4" r=".2"/>
<circle cx="30.6" cy="159.5" r=".19"/>
<circle cx="44.6" cy="154.2" r=".1"/>
<circle cx="45.6" cy="150.2" r=".13"/>
<circle cx="54.4" cy="147.6" r=".09"/>
<circle cx="55.2" cy="158.8" r=".12"/>
<circle cx="55.2" cy="158.8" r=".08"/>
<circle cx="55.2" cy="148.5" r=".13"/>
<circle cx="56.7" cy="146.5" r=".11"/>
<circle cx="59.1" cy="146.4" r=".11"/>
<circle cx="60.8" cy="145.8" r=".1"/>
<circle cx="30.9" cy="163" r=".13"/>
<circle cx="30.9" cy="162" r=".13"/>
<circle cx="32.4" cy="160.5" r=".14"/>
<circle cx="32.4" cy="172.8" r=".13"/>
<circle cx="32.4" cy="177.3" r=".13"/>
<circle cx="33.1" cy="164.2" r=".13"/>
<circle cx="33.2" cy="164.3" r=".21"/>
<circle cx="56.7" cy="174.6" r=".13"/>
<circle cx="58.5" cy="175.7" r=".13"/>
<circle cx="58.6" cy="175.6" r=".21"/>
<circle cx="65" cy="168.7" r=".13"/>
<circle cx="72" cy="165.4" r=".12"/>
<circle cx="74.9" cy="170.3" r=".2"/>
<circle cx="74.9" cy="172.6" r=".2"/>
<circle cx="76.6" cy="172.8" r=".2"/>
<circle cx="76.6" cy="172.8" r=".13"/>
<circle cx="86.3" cy="163.7" r=".13"/>
<circle cx="86.3" cy="166" r=".2"/>
<circle cx="86.3" cy="166" r=".12"/>
<circle cx="87.2" cy="177.3" r=".13"/>
<circle cx="87.2" cy="177.3" r=".2"/>
<circle cx="87.3" cy="167" r=".2"/>
<circle cx="88.6" cy="163" r=".18"/>
<circle cx="34.7" cy="182" r=".12"/>
<circle cx="34.9" cy="192.2" r=".12"/>
<circle cx="39.7" cy="198.7" r=".21"/>
<circle cx="40.1" cy="196.7" r=".2"/>
<circle cx="42.5" cy="196.9" r=".13"/>
<circle cx="54.6" cy="193.5" r=".12"/>
<circle cx="54.6" cy="193.5" r=".2"/>
<circle cx="54.9" cy="185.8" r=".12"/>
<circle cx="55" cy="185.8" r=".2"/>
<circle cx="55" cy="190.3" r=".2"/>
<circle cx="66" cy="180.1" r=".2"/>
<circle cx="66" cy="180.1" r=".13"/>
<circle cx="67.5" cy="191" r=".13"/>
<circle cx="75.9" cy="190.7" r=".2"/>
<circle cx="76.6" cy="197.1" r=".13"/>
<circle cx="76.6" cy="197.1" r=".2"/>
<circle cx="85.1" cy="188.5" r=".2"/>
<circle cx="85.1" cy="188.5" r=".13"/>
<circle cx="61.4" cy="205.8" r=".13"/>
</g>
<g font-size="4.9">
<text x="156.5" y="231.8">-</text>
<text x="58" y="253">BCN3DSigma-M01C00.0P000</text>
</g>
<g font-size="4.2">
<text x="38.6" y="219">1</text>
<text x="65.2" y="219.2">-</text>
<text x="100.9" y="219.4">-</text>
<text x="138.3" y="219.7">-</text>
<text x="180.1" y="219.7">-</text>
</g>
<g font-size="4.1">
<text x="11.6" y="124.3" transform="rotate(-90 11.6 124.3)">Este plano no puede ser reproducido ni cedido a terceros</text>
<text x="16.4" y="124.7" transform="rotate(-90 16.4 124.7)">sin la autorización previa de la Fundació CIM</text>
</g>
<g font-size="3.9">
<text x="174.8" y="31.5">25</text>
<text x="176.1" y="131.9" transform="rotate(-90 176.1 131.9)">50</text>
<text x="35.1" y="225">Cant.</text>
<text x="57.5" y="225">Material</text>
<text x="89.4" y="225">Medidas máx.</text>
<text x="121.3" y="225">Tratamiento térmico</text>
<text x="168.7" y="225">Recubrimiento</text>
<text x="124.8" y="241.3">11/11/2015</text>
<text x="179.9" y="241.3">04-12-2015</text>
<text x="58.5" y="246.5">Referencia:</text>
<text x="41.6" y="267.2">1:10</text>
<text x="41.6" y="276">1/1</text>
<text x="42.5" y="284.9">A4</text>
</g>
<g font-size="3.5">
<text x="130.5" y="246.8">Proyecto: BCN3DSigma</text>
<text x="130.6" y="253.4">Módulo:</text>
<text x="130.3" y="259.8">Conjunto: -</text>
<text x="130.6" y="266.4">Pieza:</text>
</g>
<g font-size="3.2">
<text x="83.4" y="239.3">Ra=6.3</text>
<text x="35.6" y="240.1">DIN 7168-M</text>
<text x="61.7" y="240.4">DIN 7168</text>
<text x="147.8" y="253.4">Structure</text>
<text x="39.8" y="262.9">Escala</text>
<text x="67.2" y="262.5">Diseñado</text>
<text x="102.3" y="262.5">Dibujado</text>
<text x="65.1" y="266.8">David Amigó</text>
<text x="101.7" y="266.8">Joan Ollés</text>
<text x="147.8" y="266.4">Estructura</text>
<text x="36.2" y="271.7">Hoja / Total</text>
<text x="64.2" y="271.7">Comprobado</text>
<text x="101.3" y="271.7">Aprobado</text>
<text x="74.6" y="276.1">-</text>
<text x="109.2" y="276.1">-</text>
<text x="138" y="276.1">V1.0</text>
<text x="68.7" y="283.1">Vistas</text>
<text x="88.4" y="283.1">Cortes y secciones</text>
<text x="128.8" y="283.1">Acotación</text>
<text x="156.1" y="283.2">Tolerancias</text>
<text x="185" y="282.8">Cajetín</text>
</g>
<g font-size="2.8">
<text x="97.1" y="229.7">Archivos adjuntos:</text>
<text x="97.3" y="237.4">Fecha de creación:</text>
<text x="147.4" y="237.4">Fecha de impresión:</text>
<text x="131.3" y="271.4">Versión plano</text>
<text x="171.2" y="271.4">Contacto</text>
<text x="33.8" y="280.7">Formato de hoja</text>
<text x="159" y="276.3">Joan Ollés</text>
</g>
<g font-size="2.5">
<text x="35.8" y="232.1">dimensionales</text>
<text x="38" y="229.6">Tolerancias</text>
<text x="61.2" y="232.1">geométricas</text>
<text x="62.1" y="229.6">Tolerancias</text>
<text x="82.1" y="231">Rugosidad</text>
<text x="83.9" y="233.5">mínima</text>
<text x="38.5" y="234.6">generales</text>
<text x="41" y="237.1">según</text>
<text x="62.9" y="234.6">generales</text>
<text x="64.6" y="237.3">según</text>
<text x="83.6" y="236.2">general</text>
<text x="185.4" y="276.1">93.401.71.71</text>
</g>
</svg>
